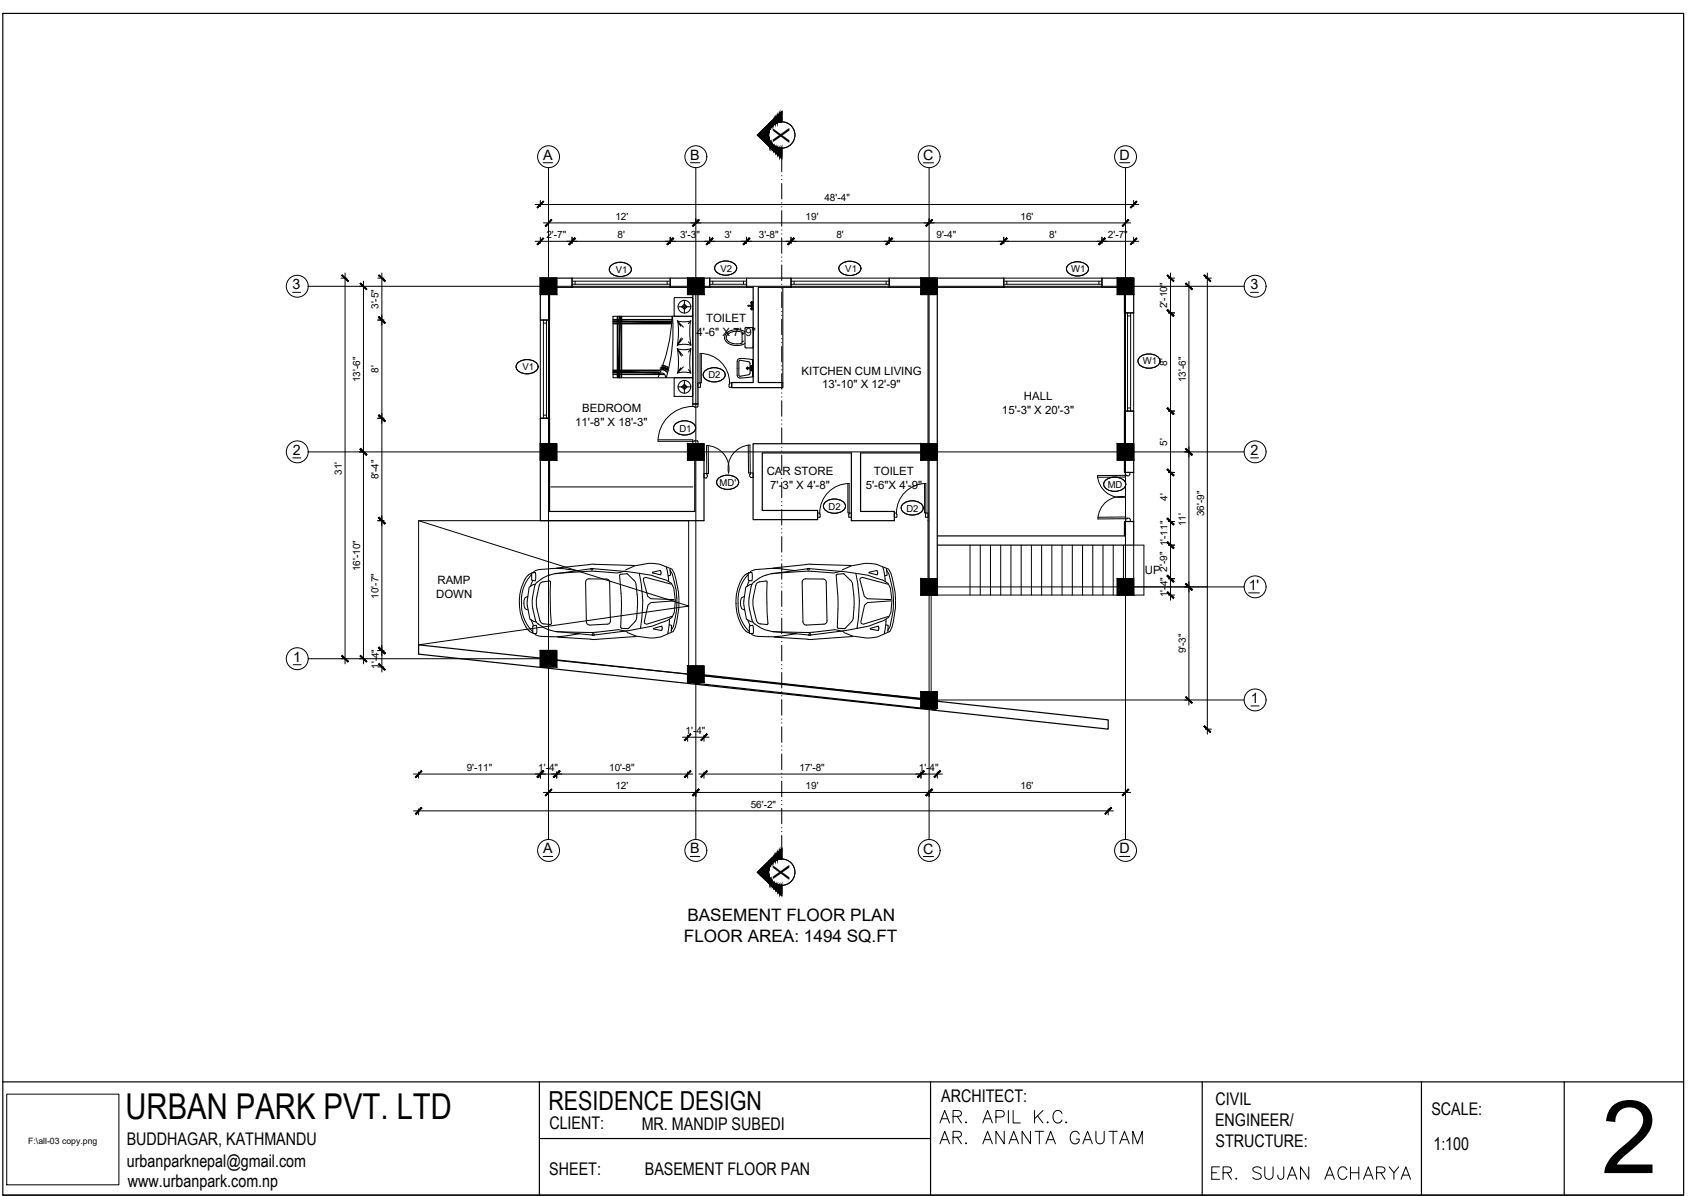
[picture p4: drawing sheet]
<svg xmlns="http://www.w3.org/2000/svg" width="420mm" height="297mm" viewBox="0 0 420 297" stroke-linecap="round" stroke-linejoin="round" font-family="sans-serif">
<!-- layer: mm_Wall -->
<g fill="none" stroke="#000" stroke-width=".3">
<path d="M134.2 69.1h7.8v2.3h-5.5v8.1h-2.3zM166.4 69.1h9.8v2.3h-9.8zM172 72.9v27.4h1.3v-27.4M185.4 69.1h11v2.3h-8.1v23.6h6.1v1.3h-12.7v-1.3h5.3v-23.6h-1.6zM220.8 69.1h28.5v2.3h-28.5zM230.5 72.9v37.6M232.7 72.9v37.6M273.6 69.1h7.9v8.6h-2.3v-6.3h-5.6zM172.5 112.2v14.8h-36v-23.1h-2.3v25.4h40.6v-17.1M229.2 110.2h-42.2v18.9h16v-2.3h-13.7v-14.3h22.1v16.8h10.7v-2.3h-8.4v-14.5h15.5M230.5 114v33.5h2.2v-33.5M279.2 102.1h2.3v15.2h-2.3z"/>
<path d="M232.7 133.1h46.5v-3.6h2.3v5.9h-48.8M103.9 160.2l171.3 18.6v2.3l-171.3-18.6zM171 169.5l61.5 6.8M173.3 167.4l56.9 6.3"/>
</g>
<!-- layer: WIN -->
<g fill="none" stroke="#000" stroke-width=".25">
<path d="M134.2 79.5h2.3v24.4h-2.3zM134.9 79.5v24.4M135.7 79.5v24.4M142 69.1h24.4v2.3h-24.4zM142 69.8h24.4M142 70.6h24.4M142.8 69.8v.8M165.7 69.8v.8M176.2 69.1h9.2v2.3h-9.2zM176.2 69.8h9.2M176.2 70.6h9.2M177 69.8v.8"/>
<path d="M184.6 69.8v.8M196.4 69.1h24.4v2.3h-24.4zM196.4 69.8h24.4M196.4 70.6h24.4M197.2 69.8v.8M220 69.8v.8M249.3 69.1h24.3v2.3h-24.3zM249.3 69.8h24.3M249.3 70.6h24.3M250 69.8v.8M272.9 69.8v.8M279.2 77.7h2.3v24.4h-2.3z"/>
<path d="M280 78.5h.8M280 77.7v24.4M280.8 77.7v24.4M134.9 80.2h.8M173.3 95.1h.5v1.1h-.5zM174.2 87.8v7.3h-.4M181.1 95.1h.6v1.1l-.7-.1zM181.2 95.1a7.3 7.3 0 0 0-7.3-7.3l-.1 7.3M134.9 103.1h.8M163.4 109.2h8.6v.4M163.4 109.6h8.6M172 109.6l1.2-.1 .1 .7h-1.3z"/>
<path d="M172 100.3h1.3v.7l-.1 .1-1.2-.1zM172.1 101a8.6 8.6 0 0 0-8.7 8.6M280 101.3h.8M203 127.4h.6v1.1h-.6zM203.6 127.4a7.3 7.3 0 0 1 7.3-7.3v7.3M210.5 120.1v7.3h.4M210.9 127.4h.5v1.1l-.6-.1zM222.1 127.4h.5v1.1h-.5zM229.6 120.1v7.3h.3M229.9 127.4h.6v1.1l-.7-.1zM229.9 120.1v7.3M229.9 120.1a7.3 7.3 0 0 0-7.3 7.3"/>
</g>
<!-- layer: interior -->
<path d="M103.9 129.3l67.1 21.2-67.1 9.7v-30.9h67.1v37.9M231.2 147.8h49M231.2 147.5v24.8" fill="none" stroke="#000" stroke-width=".25"/>
<!-- layer: VEHICULOS -->
<g fill="none" stroke="#000" stroke-width=".25">
<path d="M129 149.8a8.6 8.6 0 0 0 2.9 7.3M130.1 149.8l.3 1.4 .7 .3M130.9 149.3v1.1l.7 3.4 1 .6 .6 .1M131.1 148.1l-.7 .3-.3 1.4M131.6 142.5a5.3 5.3 0 0 0-2.1 3.5l-.5 2.3v1.6M131.9 153.9l.6 1.5M132 142.4l-.4 .1M132 142.7a10.8 10.8 0 0 0-.3 13.5l.6 .6M132.1 142.2l-.1 1.8 .9 .3M132.1 142.3l.8-.1 .1 .8-.1 1.2M132.3 144.2l-.6 1.5M132.3 151.1l.7 3.2 .6 .7"/>
<path d="M132.3 157.2l.2 .1M132.5 157.3l.4 .1M132.6 142.1l-.4 .2M132.8 145.6l-.6 3.4 .1 2.1M132.9 157.6l1.1 .4 3 .1 4-.2M132.9 145.1l-.5 .1-1 .6-.5 3.5M133.1 155.3l-.8 .2v1.7l-.3-.1M133.1 155.3l.2 .8-.1 1.3-.8-.1M133.3 148.3l.6-2.9a1.08 1.08 0 0 1 .9-.9l1.6-.2 .3 .2v5.2M133.3 148.3l-.1 1.5 .2 1.5M133.3 151.3l.8 2.8a1.11 1.11 0 0 0 1 .9l1.5 .1M133.6 155l2.3 1.3 2.3 .6 7.8 .2"/>
<path d="M134.1 141.5l-1.5 .5M136.5 142.8a7.4 7.4 0 0 0-3.6 2.5l-.1 .3M136.7 149.7l.2 5.1M136.9 154.8l-.3 .3M138.1 156.8l9.4 1M138.5 158.2l8.1 .5M140.6 141.4l3 .3M140.6 141.3l-2.6-.1-4 .2M143.9 157.4l-3 .5M145.4 144.6l.2 9.8M145.6 154.4l.3 .6 .6 .2M146.7 158.7l1.3 .1"/>
<path d="M146.7 141.2l8.8 .8M146.7 141.2l.1 .3 .4-.1v-.2l-9.4 1.3M147.5 157.7l-.2-.3-.2 .4M147.6 140.2l10 .2M147.6 140.1l-9.5 1M147.8 141.9l-9.9 .5-1.4 .4M148.2 157l-2.1 .1M150.6 143.8h-4.6l-.5 .4-.1 .4M150.6 143.8a.84 .84 0 0 1 .8 .8M151.4 144.6l.2 9.6a.84 .84 0 0 1-.8 .8l-4.3 .2M154.3 151.3l-.2 4.5 .2 .2 1.7 .1 1.6-1.7M155.3 141.8l-2 .5-5.5-.4"/>
<path d="M155.4 141.5a11.6 11.6 0 0 1 11.5-.2 16.4 16.4 0 0 1 1.7 7.6M155.4 141.9l3.3 .5M155.6 156.8l-2-.4-5.5 .6M155.8 156.7l-8.7 1.1M157.4 144.1l-1.7-1.6-1.8 .3 .4 8.5M157.4 144.1l.5 .7 .4 4.4-.2 4.5-.4 .7M157.9 158.1l-9.9 .7M159 156.1l-3.3 .6M162.1 142.1l1.9-.4 .2 .5-.1 .6-2-.5M162.1 142.1v.2M164.4 155.9l-.1-.4-2 .6 .1 .1M164.4 155.9l-.1 .7-2-.4"/>
<path d="M165.5 140.9l.6 3.5M166.2 155.2l.6 .1-.1 1.6M166.2 154.4l-.4 2.9M166.2 153.8v.6M166.3 141.3l.2 1.6-.6 .1M166.4 141.6l.5 .9a22.1 22.1 0 0 1 1.2 7.3M166.7 145.1l-6.4-1.7-.5 .2-.1 .4 1.1 4.1 .8 .6 5.8 .2M167.4 149.2l-5.8 .5-.7 .6-.9 4.2 .1 .3 .5 .2 6.3-1.9M167.7 149l-.4-2.9-.6-1.2-1.2-.8-3.8-1.2-3-.5a32.9 32.9 0 0 1 .3 13.7l3-.6 3.7-1.4 1.2-.8 .5-1.2 .3-3M168.1 149.8l-.1 1.7-.8 4.1-.5 1M168.6 149.1a16.6 16.6 0 0 1-1.4 7.7 11.4 11.4 0 0 1-11.5 .3M182.8 149.8a8.6 8.6 0 0 0 2.9 7.3l.4 .1"/>
<path d="M183.9 149.8l.3 1.4 .7 .3M184.7 149.3v1.1l.7 3.4 1 .6 .5 .1M184.8 148.1l-.7 .3-.2 1.4M185.7 153.9l.6 1.5M185.7 142.4a4.1 4.1 0 0 0-2.2 2.9l-.6 2.3-.1 2.3M185.8 142.7a10.8 10.8 0 0 0-.3 13.5l.6 .6M185.8 144l.9 .3M185.9 142.3l.8-.1 .1 .8-.1 1.2M185.9 142.2l-.1 1.8M186 148.4l-.1 1.7 .2 1M186.1 144.2l-.6 1.5M186.1 151.1l.7 3.2a7.3 7.3 0 0 0 3.7 2.3l1.5 .3 7.8 .2 2.1-.1 5.5-.6 2 .4"/>
<path d="M186.3 157.3l.4 .1M186.4 142.1l-.4 .2M186.7 145.1l-.5 .1-1 .6-.5 3.5M186.9 155.3l-.8 .2 .1 1.8 .8 .1 .1-1.3-.2-.8M187.1 148.3l-.2 1.5 .2 1.5M187.1 151.3l.8 2.8a1.11 1.11 0 0 0 .9 .9l1.6 .1M187.8 141.5l-1.5 .5M190.4 149.7l.3 5.2-.3 .2M190.5 144.6l-.1 5.1M190.5 144.6l-.3-.3-1.6 .2a1.09 1.09 0 0 0-.9 .9l-.6 2.9M191.9 156.8l9.4 .9v-.1l-.4-.2v.4M194.4 141.4l3 .3"/>
<path d="M194.4 141.3l-2.6-.1-4 .2M197.7 157.4l-5.6 .7-4.3-.1-1.1-.4M199.2 144.6l.2 9.8M199.4 154.4l.1 .4 .5 .4 4.6-.2M200 140.2l-8.1 .9M201 141.2l-9.4 1.3M201 141.2l-.1 .3-.4-.1v-.2l8.8 .8M201.4 140.2l10 .2M201.4 140.1l-1.3 .1M201.6 141.9l-9.9 .5a8.7 8.7 0 0 0-4.9 2.6l-.8 3.4M204.3 143.8h-4.5l-.5 .4-.1 .4M204.4 143.8a.84 .84 0 0 1 .8 .8"/>
<path d="M205.2 144.6l.2 9.6a.84 .84 0 0 1-.8 .8M208.1 151.3l-.2 4.5 .3 .2M208.2 156l1.5 .1M209.1 141.8l-2 .5-5.5-.4M209.2 141.5a11.6 11.6 0 0 1 11.4-.2 16.4 16.4 0 0 1 1.8 7.6M209.2 141.9l3.3 .5M209.6 156.7l-8.7 1.1M211.2 144.1l-1.7-1.6-1.8 .3 .4 8.5M211.2 144.1l.5 .7 .4 3.9-.3 5-.4 .7-1.7 1.7M211.7 158.1l-10.6 .7-8.8-.6M212.8 156.1l-3.3 .6M217.9 142.3l-.1-.6-2 .5 2 .6 .1-.4"/>
<path d="M218.2 155.9l-.1-.4-2 .6 .1 .1M218.2 155.9l-.1 .7-2-.4M219.2 140.9l.6 3.5M219.9 155.2l.7 .1-.1 1.6M220 154.4l-.4 2.9M220 153.8v.6M220.1 141.3l.2 1.6-.6 .1M220.2 141.6l.5 .9a21.9 21.9 0 0 1 .3 13.1l-.5 1M220.5 145.1l-6.4-1.7-.5 .2-.1 .4 1.1 4.1 .8 .6 5.8 .2M221.2 149.2l-5.8 .5-.7 .6-.9 4.2v.3l.6 .2 6.2-1.9M221.5 149l-.4-2.9-.6-1.2-1.3-.8-3.7-1.2-3-.5a32.4 32.4 0 0 1 .3 13.7l3-.6 3.6-1.4 1.3-.8 .5-1.2 .3-3M222.4 149.1a16.6 16.6 0 0 1-1.4 7.7 11.4 11.4 0 0 1-11.5 .3"/>
</g>
<!-- layer: FUR -->
<g fill="none" stroke="#000" stroke-width=".25">
<path d="M152.2 78.6h19.8v15.2h-19.8zM152.2 79.3h14.7M152.2 79.4h14.7M152.2 79.9h14.7M153.3 78.6v15.2M153.4 78.6v15.2M153.8 78.6v15.2M154.3 78.6v15.2M154.4 78.6v15.2M166.9 78.5a41.7 41.7 0 0 1-3.5 15.2M167 78.5a41.7 41.7 0 0 1-1.6 15.3M167.4 73.9h4.6v4.7h-4.6z"/>
<path d="M168.2 79.7l1.7 .2 1.7-.2-.7 .7M168.3 79.7a20.4 20.4 0 0 1-.1 6M168.4 76.2h1.3M169.3 76.2l.6-.7 .7 .7-.7 .6zM169.9 74.6v1.4M169.9 76.4v1.4M170.2 76.2h1.3M171.5 79.7a20.4 20.4 0 0 0 .1 6M152.2 92.5h11.5M152.2 92.9h12.8M152.2 93h12.9M152.2 91.9h11.7"/>
<path d="M152.2 92h11.7M152.2 80.4h14.6M152.2 80.3h14.6M163.4 93a1.01 1.01 0 0 1 1.3-.3 1.01 1.01 0 0 1 .5 1.1M163.9 91.9l1.1 .1 .6 .5M164 91.7l1.1 .2 .6 .5M164.2 91.3h.7l.9 .6M164.4 90.8l.8 .2 .7 .4M164.4 90.7l1.6 .6M167.4 93.8h4.6v4.7h-4.6zM168.2 86.6l1.7 .3 1.7-.3-.6 .8M168.2 85.7l1.7-.2 1.7 .2"/>
<path d="M168.2 86.6a20.4 20.4 0 0 1 .1 6M168.4 96.1h1.3M169.1 81l-.9-1.3 1.5 1.5M169.2 83.9l-1 1.9 1.3-1.7M169.3 96.1l.6-.7 .7 .7-.7 .7zM169.5 88.3l-1.3-1.7 1 1.9M169.7 91.1l-1.5 1.6 .9-1.3M169.9 94.5v1.3M169.9 96.3v1.3M170.2 96.1h1.3M171 91.8l.6 .9-1.7-.3-1.7 .3M171 84.9l.6 .8"/>
<path d="M171.6 86.6a20.4 20.4 0 0 0-.1 6"/>
<circle cx="170" cy="76.2" r="1.58"/>
<circle cx="170" cy="76.2" r=".22"/>
<circle cx="170" cy="96.1" r="1.58"/>
<circle cx="170" cy="96.1" r=".22"/>
</g>
<g fill="#000" stroke="#000" stroke-width=".25">
<path d="M153.7 78.6h.2l-.2 15.2zM153.9 78.6l-.2 15.2h.2z"/>
<path d="M152.2 79.8h14.7v.2zM152.2 79.8v.2h14.7z"/>
<path d="M152.2 92.4h11.5v.2zM152.2 92.4v.2h11.5z"/>
<path d="M164.2 91.2v.2l.4-.2zM164.2 91.4l.4-.2v.2zM164.6 91.2v.2l.5-.1zM164.6 91.4l.5-.1-.1 .2zM165.1 91.3l-.1 .2h.5zM165 91.5h.5l-.1 .2zM165.5 91.5l-.1 .2 .5 .1zM165.4 91.7l.5 .1-.2 .2z"/>
</g>
<!-- layer: THIETBI -->
<g fill="none" stroke="#000" stroke-width=".25">
<path d="M185.8 76v-.2l.8-.1 .3 .2-.1 .2-1-.1M186.4 75.8a.31 .31 0 0 1 .5-.1 .31 .31 0 0 1 0 .5 .31 .31 0 0 1-.5-.2M186.5 76.7l.2 .2M186.5 75.2l.2 .1M186.6 76.7h.1M186.6 75.2h.1M186.7 76.5l-.2 .1M186.7 75l-.2 .1M186.7 75v.1M186.7 76.5v.1M186.7 76.8h.1M186.8 75v.1"/>
<path d="M186.8 75.3h.1M186.8 76.5v.1M186.8 76.8h.1M186.8 75l.1 .1M186.8 76.5l.1 .1M186.8 76.7h.1M186.8 75.2h.1M186.9 76.7l-.1 .2M186.9 75.2l-.1 .2M180.1 83.1l-.2 .8 .2 .7M180.1 84.6l.7 .7M180.8 85.2l.9 .5"/>
<path d="M180.8 82.4l-.7 .7M181 82.8a1.27 1.27 0 0 0-.6 1.4 1.27 1.27 0 0 0 1.2 1l1.4 .2 1.3-.2M181.7 82l-.9 .5M181.7 82l1.3-.1 1.2 .1M183.3 89.2a6.4 6.4 0 0 1 3.7 .3v4l-.6 .1a5.6 5.6 0 0 1-3.1 .1l-.3-.5 .1-3.5zM183.5 89.7v3.5M183.5 89.7l.3-.2 2.1 .4M184.2 82l.8 .4M184.3 82.9l.2 .1zM184.3 84.7l.2 .1zM184.3 82.5v2.7M184.3 82.5l-1.6-.2-1.7 .5"/>
<path d="M185 85.3l-1.4 .5-1.9-.1M185 81.4l1.8-.1 .2 .1v4.7l-.1 .3-1.9-.1zM185.3 91.5h.6M185.6 91.1v.7M185.9 93.1l-2.1 .4-.3-.3M185.9 89.8l.4 .5-.1 1M186.2 91.6l.1 1-.4 .5M186.4 91.3v-.4h.4v1.2h-.4v-.5M186.5 91.6v.1M186.5 91.2l-.6 .3 .6 .1M186.6 91.2v.1M186.6 91.6v.1"/>
<path d="M186.7 91.2v.5M186.9 89.4v4.2M136.7 120.9h35.3"/>
<circle cx="186.5" cy="75.2" r=".05"/>
<circle cx="186.5" cy="76.7" r=".05"/>
<circle cx="186.7" cy="76.7" r=".29"/>
<circle cx="186.7" cy="75.2" r=".29"/>
<circle cx="186.7" cy="75.2" r=".1"/>
<circle cx="186.7" cy="76.7" r=".1"/>
<circle cx="186.7" cy="75.9" r=".1"/>
<circle cx="186.7" cy="75" r=".05"/>
<circle cx="186.7" cy="75.4" r=".05"/>
<circle cx="186.7" cy="76.5" r=".05"/>
<circle cx="186.7" cy="76.9" r=".05"/>
<circle cx="186.9" cy="75.2" r=".05"/>
<circle cx="186.9" cy="76.7" r=".05"/>
<circle cx="185.6" cy="91.5" r=".22"/>
<circle cx="185.6" cy="91.5" r=".18"/>
<circle cx="186.6" cy="91" r=".18"/>
<circle cx="186.6" cy="91.9" r=".18"/>
</g>
<!-- layer: DOOR -->
<g fill="none" stroke="#000" stroke-width=".25">
<path d="M174.8 117.6h.7l.2 .8-.3 .3h-.6zM175.5 110.7v6.9M175.9 110.7v6.9h-.4M185.8 110.6l.1 6.9h.4M186.2 110.6l.1 6.9M186.2 110.5a5.8 5.8 0 0 0-5.3 7 5.8 5.8 0 0 0-5.4-6.9M186.3 117.5h.7v1.1h-.5l-.3-.3zM272.5 118.1a5.7 5.7 0 0 0 7 5.3 5.8 5.8 0 0 0-6.9 5.5l6.9-.1M279.4 117.3h1.2v.6l-.3 .3-.9-.1zM279.4 118.1v.4h-6.9M279.4 118.1h-6.9M272.6 128.5l6.9-.1v.4"/>
<path d="M279.5 128.8l.9-.1 .3 .3v.5h-1.2z"/>
</g>
<!-- layer: dimension -->
<g fill="none" stroke="#000" stroke-width=".25">
<path d="M132.9 59.9h149.9M132.9 50.8h149.9M134.2 49.8v1.5M134.2 58.9v1.5M134.9 55.4h145.9M136.2 54.3v1.1M142 58.9v1.5M166.4 58.9v1.5M172.8 54.3v1.1M176.2 58.9v1.5M185.4 58.9v1.5M196.4 58.9v1.5"/>
<path d="M220.8 58.9v1.5M230.7 54.3v1.1M249.3 58.9v1.5M273.6 58.9v1.5M279.5 54.3v1.1M281.5 49.8v1.5M281.5 58.9v1.5M84.7 69.1h1.5M85.7 67.8v97.1M89.2 71.1h1.1M90.3 69.8v95.1M93.8 69.1h1.5"/>
<path d="M93.8 79.5h1.5M94.8 67.8v99.1M194.4 71.6v23.4M290.2 69.1h1.5M290.2 77.7h1.5M290.7 67.8v81.3M294.2 71.1h1M295.2 69.8v105.3M299.3 69.1h1.5M299.8 67.8v114.6M89.2 112.2h1.1M93.8 103.9h1.5"/>
<path d="M281.5 117.3v12.2M290.2 102.1h1.5M290.2 117.3h1.5M294.2 112.2h1M93.8 129.3h1.5M290.2 129.5h1.5M290.2 135.4h1.5M281.5 145.8h18.3M290.2 143.7h1.5M290.2 147.8h1.5M84.7 163.6h1.5M89.2 163.6h1.1"/>
<path d="M93.8 161.6h1.5M93.8 165.6h1.5M294.2 173.8h1M102.7 192.2h69.3M103.9 191.7v1.6M134.2 191.7v1.6M134.9 196.8h145.9M136.2 196.3v1.5M138.2 191.7v1.6M169.5 183.1h6.6M170.8 182.6v1.5M170.8 191.7v1.6"/>
<path d="M172.8 196.3v1.5M173.5 192.2h60.5M174.8 182.6v1.5M174.8 191.7v1.6M228.7 191.7v1.6M230.7 196.3v1.5M232.7 191.7v1.6M279.5 195.8v1M299.3 181.1h1.5M102.7 201.4h173.8M103.9 200.9v1.5M275.2 200.9v1.5"/>
<path d="M233.4 278.9l1.2-3.1 1.2 3.1M233.8 277.9h1.5M236.7 277.3l1.7-.2a.7 .7 0 0 0 0-1.1l-1.7-.2v3.1M237.7 277.3l1 1.6M239.9 278.6l-.1 .2 .1 .1 .2-.1M244.1 278.9l1.1-3.1 1.2 3.1M244.5 277.9h1.5M247.3 277.4h1.3a.8 .8 0 0 0 .8-.8 .8 .8 0 0 0-.8-.8h-1.3v3.1M250.4 275.8v3.1M251.6 275.8v3.1h1.8M256.9 275.8v3.1M257.6 277.1l1.4 1.8"/>
<path d="M259 275.8l-2.1 2.1M260.2 278.6l-.2 .2 .2 .1 .1-.1M263.7 276.5a1.14 1.14 0 0 0-1.3-.7 1.14 1.14 0 0 0-.9 1.2 1.36 1.36 0 0 0 .3 1.5 1.36 1.36 0 0 0 1.5 .3l.4-.6M264.8 278.6l-.2 .2 .2 .1 .1-.1M233.4 284.1l1.2-3.1 1.2 3.1M233.8 283h1.5M236.7 282.5l1.7-.2a.72 .72 0 0 0 0-1.2l-1.7-.1v3.1M237.7 282.5l1 1.6M239.9 283.8l-.1 .1 .1 .2 .2-.2M244.1 284.1l1.1-3.1 1.2 3.1M244.5 283h1.5M249.4 281v3.1l-2.1-3.1v3.1"/>
<path d="M250.5 284.1l1.2-3.1 1.2 3.1M251 283h1.5M255.9 281v3.1l-2.1-3.1v3.1M257 281h2.1M258.1 281v3.1M259.7 284.1l1.2-3.1 1.2 3.1M260.2 283h1.4M268 281.7a1.14 1.14 0 0 0-1.3-.7 1.14 1.14 0 0 0-.9 1.2 1.36 1.36 0 0 0 .3 1.4 1.36 1.36 0 0 0 1.4 .3l.5-.6v-.4h-.7M268.9 284.1l1.2-3.1 1.2 3.1M269.3 283h1.5M272.1 281v2.2a1.04 1.04 0 0 0 1.1 .9 1.04 1.04 0 0 0 1-.9v-2.2M275.4 281h2.1"/>
<path d="M276.4 281v3.1M278 284.1l1.2-3.1 1.2 3.1M278.5 283h1.5M281.3 284.1v-3.1l1.2 3.1 1.2-3.1v3.1"/>
</g>
<!-- layer: TEXT -->
<path d="M151.7 66a3.5 3.5 0 0 1 5 .4 1.83 1.83 0 0 1-1.9 2.2 2.81 2.81 0 0 1-3.5-1.7zM177.8 65.7a3.5 3.5 0 0 1 5 .4 1.83 1.83 0 0 1-1.9 2.2 2.81 2.81 0 0 1-3.4-1.7zM208.7 65.8a3.5 3.5 0 0 1 5 .4 1.83 1.83 0 0 1-1.9 2.2 2.81 2.81 0 0 1-3.5-1.7zM265.2 65.9a3.5 3.5 0 0 1 5 .4 1.83 1.83 0 0 1-1.9 2.2 2.81 2.81 0 0 1-3.5-1.7zM128.5 90.2a3.5 3.5 0 0 1 5 .4 1.83 1.83 0 0 1-1.9 2.2 2.81 2.81 0 0 1-3.5-1.7zM175 92.2a3.5 3.5 0 0 1 5 .4 1.83 1.83 0 0 1-1.9 2.2 2.81 2.81 0 0 1-3.5-1.7zM282.9 88.8a3.5 3.5 0 0 1 5.1 .4 1.83 1.83 0 0 1-2 2.2 2.81 2.81 0 0 1-3.4-1.7zM167.6 105.4a3.5 3.5 0 0 1 5 .4 1.83 1.83 0 0 1-1.9 2.2 2.81 2.81 0 0 1-3.4-1.7zM178.3 118.9a3.5 3.5 0 0 1 5 .4 1.83 1.83 0 0 1-1.9 2.2 2.81 2.81 0 0 1-3.5-1.7zM274.4 119.4a3.5 3.5 0 0 1 5.1 .4 1.83 1.83 0 0 1-2 2.2 2.81 2.81 0 0 1-3.4-1.7zM204.8 124.8a3.5 3.5 0 0 1 5.1 .4 1.83 1.83 0 0 1-2 2.2 2.81 2.81 0 0 1-3.4-1.7zM224.1 125.3a3.5 3.5 0 0 1 5.1 .4 1.83 1.83 0 0 1-2 2.2 2.81 2.81 0 0 1-3.4-1.8z" fill="none" stroke="#000" stroke-width=".25"/>
<!-- layer: Hatch_.05 -->
<g fill="#000" stroke="#000" stroke-width=".25">
<path d="M188.1 33.5l2.7-2.6v5.3zM188.1 216.6l2.7-2.6v5.3z"/>
<path d="M190.8 30.9v2.6zM190.9 30.8l-.1 2.7z"/>
<path d="M190.8 33.5v2.7zM190.9 34.1v2.1z"/>
<path d="M190.8 30.9v2.6zM190.9 30.8l-.1 2.7z"/>
<path d="M190.8 33.5v2.7zM190.9 34.1v2.1z"/>
<path d="M191 30.7l-.1 2.3zM191 30.7l-.1 2.3z"/>
<path d="M190.9 34.1v2.1l.1-1.6zM191 34.6v1.8l-.1-.2z"/>
<path d="M191 30.7l-.1 2.3zM191 30.7l-.1 2.3z"/>
<path d="M190.9 34.1v2.1l.1-1.6zM191 34.6v1.8l-.1-.2z"/>
<path d="M191 30.7v1.8l.2-2zM191.2 30.5v1.6l-.2 .4z"/>
<path d="M191 34.6v1.8l.2-1.4zM191.2 35v1.6l-.2-.2z"/>
<path d="M191 30.7v1.8l.2-2zM191.2 30.5v1.6l-.2 .4z"/>
<path d="M191 34.6v1.8l.2-1.4zM191.2 35v1.6l-.2-.2z"/>
<path d="M191.2 30.5v1.6l.3-1.8zM191.5 30.3v1.3l-.3 .5z"/>
<path d="M191.2 35v1.6l.3-1.1zM191.5 35.5v1.3l-.3-.2z"/>
<path d="M191.2 30.5v1.6l.3-1.8zM191.5 30.3v1.3l-.3 .5z"/>
<path d="M191.2 35v1.6l.3-1.1zM191.5 35.5v1.3l-.3-.2z"/>
<path d="M191.5 30.3v1.3l.3-1.6zM191.8 30v1.2l-.3 .4z"/>
<path d="M191.5 35.5v1.3l.3-.9zM191.8 35.9v1.2l-.3-.3z"/>
<path d="M191.5 30.3v1.3l.3-1.6zM191.8 30v1.2l-.3 .4z"/>
<path d="M191.5 35.5v1.3l.3-.9zM191.8 35.9v1.2l-.3-.3z"/>
<path d="M191.8 30v1.2l.4-1.6zM192.2 29.6v1.3l-.4 .3z"/>
<path d="M191.8 35.9v1.2l.4-.9zM192.2 36.2v1.3l-.4-.4z"/>
<path d="M191.8 30v1.2l.4-1.6zM192.2 29.6v1.3l-.4 .3z"/>
<path d="M191.8 35.9v1.2l.4-.9zM192.2 36.2v1.3l-.4-.4z"/>
<path d="M192.2 29.6v1.3l.4-1.7zM192.6 29.2v1.4l-.4 .3z"/>
<path d="M192.2 36.2v1.3l.4-1zM192.6 36.5v1.4l-.4-.4z"/>
<path d="M192.2 29.6v1.3l.4-1.7zM192.6 29.2v1.4l-.4 .3z"/>
<path d="M192.2 36.2v1.3l.4-1zM192.6 36.5v1.4l-.4-.4z"/>
<path d="M192.6 29.2v1.4l.5-1.9zM193.1 28.7v1.7l-.5 .2z"/>
<path d="M192.6 36.5v1.4l.5-1.2zM193.1 36.7v1.7l-.5-.5z"/>
<path d="M192.6 29.2v1.4l.5-1.9zM193.1 28.7v1.7l-.5 .2z"/>
<path d="M192.6 36.5v1.4l.5-1.2zM193.1 36.7v1.7l-.5-.5z"/>
<path d="M193.1 28.7v1.7l.5-2.2zM193.6 28.2v2.1l-.5 .1z"/>
<path d="M193.1 36.7v1.7l.5-1.6zM193.6 36.8v2.1l-.5-.5z"/>
<path d="M193.1 28.7v1.7l.5-2.2zM193.6 28.2v2.1l-.5 .1z"/>
<path d="M193.1 36.7v1.7l.5-1.6zM193.6 36.8v2.1l-.5-.5z"/>
<path d="M193.6 28.2v2.1l.5-2.6zM194.1 27.7v2.6h-.5z"/>
<path d="M193.6 36.8v2.1l.5-2.1zM194.1 36.8v2.6l-.5-.5z"/>
<path d="M193.6 28.2v2.1l.5-2.6zM194.1 27.7v2.6h-.5z"/>
<path d="M193.6 36.8v2.1l.5-2.1zM194.1 36.8v2.6l-.5-.5z"/>
<path d="M190.9 213.9l-.1 2.7zM190.9 213.9l-.1 2.7z"/>
<path d="M190.8 216.6v2.7zM190.9 217.1v2.2z"/>
<path d="M190.9 213.9l-.1 2.7zM190.9 213.9l-.1 2.7z"/>
<path d="M190.8 216.6v2.7zM190.9 217.1v2.2z"/>
<path d="M190.9 213.9v2.2l.1-2.3zM191 213.8l-.1 2.3z"/>
<path d="M190.9 217.1v2.2l.1-1.7zM191 217.6v1.8l-.1-.1z"/>
<path d="M190.9 213.9v2.2l.1-2.3zM191 213.8l-.1 2.3z"/>
<path d="M190.9 217.1v2.2l.1-1.7zM191 217.6v1.8l-.1-.1z"/>
<path d="M191 213.8v1.8l.2-2zM191.2 213.6v1.5l-.2 .5z"/>
<path d="M191 217.6v1.8l.2-1.3zM191.2 218.1v1.5l-.2-.2z"/>
<path d="M191 213.8v1.8l.2-2zM191.2 213.6v1.5l-.2 .5z"/>
<path d="M191 217.6v1.8l.2-1.3zM191.2 218.1v1.5l-.2-.2z"/>
<path d="M191.2 213.6v1.5l.3-1.8zM191.5 213.3v1.4l-.3 .4z"/>
<path d="M191.2 218.1v1.5l.3-1zM191.5 218.6v1.3l-.3-.3z"/>
<path d="M191.2 213.6v1.5l.3-1.8zM191.5 213.3v1.4l-.3 .4z"/>
<path d="M191.2 218.1v1.5l.3-1zM191.5 218.6v1.3l-.3-.3z"/>
<path d="M191.5 213.3v1.4l.3-1.7zM191.8 213v1.3l-.3 .4z"/>
<path d="M191.5 218.6v1.3l.3-1zM191.8 218.9v1.3l-.3-.3z"/>
<path d="M191.5 213.3v1.4l.3-1.7zM191.8 213v1.3l-.3 .4z"/>
<path d="M191.5 218.6v1.3l.3-1zM191.8 218.9v1.3l-.3-.3z"/>
<path d="M191.8 213v1.3l.4-1.6zM192.2 212.7v1.3l-.4 .3z"/>
<path d="M191.8 218.9v1.3l.4-.9zM192.2 219.3v1.3l-.4-.4z"/>
<path d="M191.8 213v1.3l.4-1.6zM192.2 212.7v1.3l-.4 .3z"/>
<path d="M191.8 218.9v1.3l.4-.9zM192.2 219.3v1.3l-.4-.4z"/>
<path d="M192.2 212.7v1.3l.4-1.8zM192.6 212.2v1.5l-.4 .3z"/>
<path d="M192.2 219.3v1.3l.4-1.1zM192.6 219.5v1.5l-.4-.4z"/>
<path d="M192.2 212.7v1.3l.4-1.8zM192.6 212.2v1.5l-.4 .3z"/>
<path d="M192.2 219.3v1.3l.4-1.1zM192.6 219.5v1.5l-.4-.4z"/>
<path d="M192.6 212.2v1.5l.5-1.9zM193.1 211.8v1.7l-.5 .2z"/>
<path d="M192.6 219.5v1.5l.5-1.3zM193.1 219.7v1.8l-.5-.5z"/>
<path d="M192.6 212.2v1.5l.5-1.9zM193.1 211.8v1.7l-.5 .2z"/>
<path d="M192.6 219.5v1.5l.5-1.3zM193.1 219.7v1.8l-.5-.5z"/>
<path d="M193.1 211.8v1.7l.5-2.2zM193.6 211.3v2.1l-.5 .1z"/>
<path d="M193.1 219.7v1.8l.5-1.6zM193.6 219.9v2l-.5-.4z"/>
<path d="M193.1 211.8v1.7l.5-2.2zM193.6 211.3v2.1l-.5 .1z"/>
<path d="M193.1 219.7v1.8l.5-1.6zM193.6 219.9v2l-.5-.4z"/>
<path d="M193.6 211.3v2.1l.5-2.6zM194.1 210.8v2.5l-.5 .1z"/>
<path d="M193.6 219.9v2l.5-2zM194.1 219.9v2.5l-.5-.5z"/>
<path d="M193.6 211.3v2.1l.5-2.6zM194.1 210.8v2.5l-.5 .1z"/>
<path d="M193.6 219.9v2l.5-2zM194.1 219.9v2.5l-.5-.5z"/>
</g>
<!-- layer: Hatch_.09 -->
<g fill="none" stroke="#000" stroke-width=".25">
<path d="M194.1 30.3v-2.6l-6 5.8 6 5.9v-2.6M194.1 213.3v-2.5l-6 5.8 6 5.8v-2.5"/>
<circle cx="194.1" cy="33.5" r="3.3"/>
<circle cx="194.1" cy="216.6" r="3.3"/>
</g>
<!-- layer: Dimension_.09 -->
<path d="M194.1 27.7v2.6M194.1 36.8v2M194.1 210.8v2.5M194.1 219.9v2" fill="none" stroke="#000" stroke-width=".25"/>
<!-- layer: Hidden line_.13 -->
<g fill="none" stroke="#000" stroke-width=".25">
<path d="M194.1 39.4v3.3M194.1 45.6v3.8M194.1 52.3v3.9M194.1 59.1v3.8M194.1 65.8v3.9M194.1 72.5v3.9M194.1 79.3v3.8M194.1 86v3.9M194.1 92.8v3.9M194.1 99.5v3.9M194.1 106.3v3.8M194.1 113v3.9"/>
<path d="M194.1 119.8v3.8M194.1 126.5v3.9M194.1 133.3v3.8M194.1 140v3.9M194.1 146.8v3.8M194.1 153.5v3.9M194.1 160.3v3.8M194.1 167v3.9M194.1 173.8v3.8M194.1 180.5v3.9M194.1 187.3v3.8M194.1 194v3.9"/>
<path d="M194.1 200.8v3.8M194.1 207.5v3.3"/>
</g>
<g fill="#000" stroke="#000" stroke-width=".25">
<circle cx="194.1" cy="51.3" r=".04"/>
<circle cx="194.1" cy="57.1" r=".04"/>
<circle cx="194.1" cy="50.4" r=".04"/>
<circle cx="194.1" cy="58.1" r=".04"/>
<circle cx="194.1" cy="44.6" r=".04"/>
<circle cx="194.1" cy="43.6" r=".04"/>
<circle cx="194.1" cy="70.6" r=".04"/>
<circle cx="194.1" cy="64.8" r=".04"/>
<circle cx="194.1" cy="71.6" r=".04"/>
<circle cx="194.1" cy="77.4" r=".04"/>
<circle cx="194.1" cy="63.9" r=".04"/>
<circle cx="194.1" cy="97.6" r=".04"/>
<circle cx="194.1" cy="90.8" r=".04"/>
<circle cx="194.1" cy="111.1" r=".04"/>
<circle cx="194.1" cy="105.3" r=".04"/>
<circle cx="194.1" cy="104.4" r=".04"/>
<circle cx="194.1" cy="124.6" r=".04"/>
<circle cx="194.1" cy="138.1" r=".04"/>
<circle cx="194.1" cy="125.6" r=".04"/>
<circle cx="194.1" cy="132.3" r=".04"/>
<circle cx="194.1" cy="152.5" r=".04"/>
<circle cx="194.1" cy="159.3" r=".04"/>
<circle cx="194.1" cy="151.6" r=".04"/>
<circle cx="194.1" cy="158.3" r=".04"/>
<circle cx="194.1" cy="145.8" r=".04"/>
<circle cx="194.1" cy="166.1" r=".04"/>
<circle cx="194.1" cy="171.8" r=".04"/>
<circle cx="194.1" cy="178.6" r=".04"/>
<circle cx="194.1" cy="165.1" r=".04"/>
<circle cx="194.1" cy="192.1" r=".04"/>
<circle cx="194.1" cy="193" r=".04"/>
<circle cx="194.1" cy="198.8" r=".04"/>
<circle cx="194.1" cy="199.8" r=".04"/>
<circle cx="194.1" cy="206.5" r=".04"/>
</g>
<!-- layer: column -->
<g fill="#000" stroke="#000" stroke-width=".25">
<path d="M134.2 69.1v4h4zM134.2 69.1h4v4z"/>
<path d="M170.8 69.1v4h4zM170.8 69.1h4v4z"/>
<path d="M228.7 69.1v4h4zM228.7 69.1h4v4z"/>
<path d="M277.5 69.1v4h4zM277.5 69.1h4v4z"/>
<path d="M134.2 110.2v4.1h4zM134.2 110.2h4v4.1z"/>
<path d="M170.8 110.2v4.1h4zM170.8 110.2h4v4.1z"/>
<path d="M228.7 110.2v4.1h4zM228.7 110.2h4v4.1z"/>
<path d="M277.5 110.2v4.1h4zM277.5 110.2h4v4.1z"/>
<path d="M228.7 143.7v4.1h4zM228.7 143.7h4v4.1z"/>
<path d="M277.5 143.7v4.1h4zM277.5 143.7h4v4.1z"/>
<path d="M134.2 161.6v4h4zM134.2 161.6h4v4z"/>
<path d="M170.8 165.4v4.1h4zM170.8 165.4h4v4.1z"/>
<path d="M228.7 171.8v4.1h4zM228.7 171.8h4v4.1z"/>
</g>
<g fill="none" stroke="#000" stroke-width=".36">
<path d="M134.2 69.1h4v4h-4zM170.8 69.1h4v4h-4zM228.7 69.1h4v4h-4zM277.5 69.1h4v4h-4zM134.2 110.2h4v4.1h-4zM170.8 110.2h4v4.1h-4zM228.7 110.2h4v4.1h-4zM277.5 110.2h4v4.1h-4zM228.7 143.7h4v4.1h-4zM277.5 143.7h4v4.1h-4zM134.2 161.6h4v4h-4zM170.8 165.4h4v4.1h-4z"/>
<path d="M228.7 171.8h4v4.1h-4z"/>
</g>
<!-- layer: A-ANNO-GRID-LINE -->
<path d="M136.2 41.6v166.9M172.8 41.6v166.9M230.7 41.6v166.9M279.5 41.6v166.9M76.5 71.1h232.4M76.5 112.2h232.4M228.7 145.8h80.2M76.5 163.6h57.7l98.5 10.2h76.2" fill="none" stroke="#000" stroke-width=".25"/>
<!-- layer: A-ANNO-GRID -->
<g fill="none" stroke="#000" stroke-width=".25">
<path d="M134.9 40.4h2.3M171.4 40.4h2.4M229.3 40.4h2.5M278 40.4h2.6M72.7 72.6h2M310.5 72.6h2M72.7 113.7h2M310.6 113.7h1.9M310.1 147.2h2.6M72.8 165.1h2M310.6 175.3h2M134.9 212.7h2.3"/>
<path d="M171.4 212.7h2.4M229.3 212.7h2.5M278 212.7h2.6"/>
<circle cx="136.2" cy="38.9" r="2.72"/>
<circle cx="172.8" cy="38.9" r="2.72"/>
<circle cx="230.7" cy="38.9" r="2.72"/>
<circle cx="279.5" cy="38.9" r="2.72"/>
<circle cx="73.8" cy="71.1" r="2.72"/>
<circle cx="311.7" cy="71.1" r="2.72"/>
<circle cx="73.8" cy="112.2" r="2.72"/>
<circle cx="311.7" cy="112.2" r="2.72"/>
<circle cx="311.7" cy="145.7" r="2.72"/>
<circle cx="73.8" cy="163.6" r="2.72"/>
<circle cx="311.7" cy="173.8" r="2.72"/>
<circle cx="136.2" cy="211.2" r="2.72"/>
<circle cx="172.8" cy="211.2" r="2.72"/>
<circle cx="230.7" cy="211.2" r="2.72"/>
<circle cx="279.5" cy="211.2" r="2.72"/>
</g>
<!-- layer: Staircase -->
<g fill="none" stroke="#000" stroke-width=".25">
<path d="M240.9 135.4v12.4M243.4 135.4v12.4M246 135.4v12.4M248.5 135.4v12.4M251 135.4v12.4M253.6 135.4v12.4M256.1 135.4v12.4M258.7 135.4v12.4M261.2 135.4v12.4M263.7 135.4v12.4M266.3 135.4v12.4M268.8 135.4v12.4"/>
<path d="M271.4 135.4v12.4M273.9 135.4v12.4M276.4 135.4v12.4M279 135.4v8.3M281.5 143.7v-8.3h2.6v12.4h-2.6"/>
</g>
<!-- layer: 0 -->
<g fill="#000" stroke="#000" stroke-width=".25">
<path d="M134.9 59.1l-1.4 1.7 1.5-1.5zM134.9 59.1l-1.4 1.7-.2-.2z"/>
<path d="M134.9 50l-1.4 1.6 1.5-1.5zM134.9 50l-1.4 1.6-.2-.1z"/>
<path d="M136.9 54.5l-1.4 1.7 1.6-1.5zM136.9 54.5l-1.4 1.7-.1-.1z"/>
<path d="M142.7 59.1l-1.3 1.7 1.5-1.5zM141.2 60.6l1.5-1.5-1.3 1.7z"/>
<path d="M167.1 59.1l-1.3 1.7 1.5-1.5zM165.6 60.6l1.5-1.5-1.3 1.7z"/>
<path d="M172 56.1l.1 .1 1.4-1.7zM173.5 54.5l.1 .2-1.5 1.5z"/>
<path d="M173.5 54.5l-1.4 1.7 1.5-1.5zM172 56.1l1.5-1.6-1.4 1.7z"/>
<path d="M176.9 59.1l-1.4 1.7 1.6-1.5zM176.9 59.1l-1.4 1.7-.1-.2z"/>
<path d="M186.1 59.1l-1.4 1.7 1.5-1.5zM184.5 60.6l1.6-1.5-1.4 1.7z"/>
<path d="M197.1 59.1l-1.4 1.7 1.6-1.5zM197.1 59.1l-1.4 1.7-.1-.2z"/>
<path d="M221.5 59.1l-1.4 1.7 1.6-1.5zM221.5 59.1l-1.4 1.7-.1-.2z"/>
<path d="M229.9 56.1l.1 .1 1.4-1.7zM231.4 54.5l.2 .2-1.6 1.5z"/>
<path d="M231.4 54.5l-1.4 1.7 1.6-1.5zM231.4 54.5l-1.4 1.7-.1-.1z"/>
<path d="M249.9 59.1l-1.3 1.7 1.5-1.5zM249.9 59.1l-1.3 1.7-.2-.2z"/>
<path d="M274.3 59.1l-1.3 1.7 1.5-1.5zM272.8 60.6l1.5-1.5-1.3 1.7z"/>
<path d="M278.6 56.1l.2 .1 1.4-1.7zM280.2 54.5l.1 .2-1.5 1.5z"/>
<path d="M280.7 51.5l.1 .1 1.4-1.6zM282.2 50l.2 .1-1.6 1.5z"/>
<path d="M84.8 68.4l1.6 1.5 .1-.1zM84.8 68.4l.2-.2 1.5 1.6z"/>
<path d="M89.4 70.4l1.5 1.6 .2-.2zM89.4 70.4l.2-.1 1.5 1.5z"/>
<path d="M94 78.8l1.7 1.4-1.6-1.6zM94 78.8l1.7 1.4-.2 .1z"/>
<path d="M94 68.4l1.5 1.5 .2-.1zM94 68.4l.1-.2 1.6 1.6z"/>
<path d="M141.2 60.6l.2 .2 1.3-1.7zM142.7 59.1l.2 .2-1.5 1.5z"/>
<path d="M165.6 60.6l.2 .2 1.3-1.7zM167.1 59.1l.2 .2-1.5 1.5z"/>
<path d="M175.4 60.6l.1 .2 1.4-1.7zM176.9 59.1l.2 .2-1.6 1.5z"/>
<path d="M184.5 60.6l.2 .2 1.4-1.7zM186.1 59.1l.1 .2-1.5 1.5z"/>
<path d="M195.6 60.6l.1 .2 1.4-1.7zM197.1 59.1l.2 .2-1.6 1.5z"/>
<path d="M220 60.6l.1 .2 1.4-1.7zM221.5 59.1l.2 .2-1.6 1.5z"/>
<path d="M248.4 60.6l.2 .2 1.3-1.7zM249.9 59.1l.2 .2-1.5 1.5z"/>
<path d="M272.8 60.6l.2 .2 1.3-1.7zM274.3 59.1l.2 .2-1.5 1.5z"/>
<path d="M280.7 60.6l.1 .2 1.4-1.7zM282.2 59.1l.2 .2-1.6 1.5z"/>
<path d="M289.8 77l1.7 1.4-1.5-1.5zM289.8 77l1.7 1.4-.2 .2z"/>
<path d="M289.8 68.4l1.5 1.5 .2-.1zM289.8 68.4l.2-.2 1.5 1.6z"/>
<path d="M289.8 77l1.5 1.6 .2-.2zM289.8 77l.2-.1 1.5 1.5z"/>
<path d="M294.4 70.4l1.5 1.6 .2-.2zM294.4 70.4l.2-.1 1.5 1.5z"/>
<path d="M299 68.4l1.5 1.5 .2-.1zM299 68.4l.1-.2 1.6 1.6z"/>
<path d="M94 78.8l1.5 1.5 .2-.1zM94 78.8l.1-.2 1.6 1.6z"/>
<path d="M89.6 111.4l-.2 .2 1.7 1.3zM89.4 111.6l1.7 1.3-.2 .2z"/>
<path d="M89.4 111.6l1.5 1.5 .2-.2zM89.4 111.6l.2-.2 1.5 1.5z"/>
<path d="M94 103.2l1.7 1.3-1.6-1.5zM94 103.2l1.7 1.3-.2 .2z"/>
<path d="M94 103.2l1.5 1.5 .2-.2zM94 103.2l.1-.2 1.6 1.5z"/>
<path d="M289.8 101.4l1.7 1.4-1.5-1.5zM289.8 101.4l1.7 1.4-.2 .1z"/>
<path d="M290 116.5l-.2 .2 1.7 1.3zM289.8 116.7l1.7 1.3-.2 .2z"/>
<path d="M289.8 101.4l1.5 1.5 .2-.1zM289.8 101.4l.2-.1 1.5 1.5z"/>
<path d="M289.8 116.7l1.5 1.5 .2-.2zM289.8 116.7l.2-.2 1.5 1.5z"/>
<path d="M294.4 111.6l1.7 1.3-1.5-1.5zM294.4 111.6l1.7 1.3-.2 .2z"/>
<path d="M294.4 111.6l1.5 1.5 .2-.2zM294.4 111.6l.2-.2 1.5 1.5z"/>
<path d="M94 128.6l1.7 1.4-1.6-1.5zM94 128.6l1.7 1.4-.2 .1z"/>
<path d="M94 128.6l1.5 1.5 .2-.1zM94 128.6l.1-.1 1.6 1.5z"/>
<path d="M290 128.7l-.2 .1 1.7 1.4zM289.8 128.8l1.7 1.4-.2 .2z"/>
<path d="M289.8 134.7l1.7 1.4-1.5-1.5zM289.8 134.7l1.7 1.4-.2 .1z"/>
<path d="M289.8 128.8l1.5 1.6 .2-.2zM289.8 128.8l.2-.1 1.5 1.5z"/>
<path d="M289.8 134.7l1.5 1.5 .2-.1zM289.8 134.7l.2-.1 1.5 1.5z"/>
<path d="M290 142.9l-.2 .2 1.7 1.3zM289.8 143.1l1.7 1.3-.2 .2z"/>
<path d="M290 146.9l-.2 .2 1.7 1.4zM289.8 147.1l1.7 1.4-.2 .1z"/>
<path d="M289.8 143.1l1.5 1.5 .2-.2zM289.8 143.1l.2-.2 1.5 1.5z"/>
<path d="M294.4 145.1l1.7 1.3-1.5-1.5zM294.4 145.1l1.7 1.3-.2 .2z"/>
<path d="M294.4 145.1l1.5 1.5 .2-.2zM294.4 145.1l.2-.2 1.5 1.5z"/>
<path d="M85 162.8l-.2 .1 1.7 1.4zM84.8 162.9l1.7 1.4-.1 .2z"/>
<path d="M89.6 162.8l-.2 .1 1.7 1.4zM89.4 162.9l1.7 1.4-.2 .2z"/>
<path d="M94.1 160.7l-.1 .2 1.7 1.3zM94 160.9l1.7 1.3-.2 .2z"/>
<path d="M94.1 164.8l-.1 .2 1.7 1.3zM94 165l1.7 1.3-.2 .2z"/>
<path d="M94 160.9l1.5 1.5 .2-.2zM94 160.9l.1-.2 1.6 1.5z"/>
<path d="M294.6 173l-.2 .2 1.7 1.3zM294.4 173.2l1.7 1.3-.2 .2z"/>
<path d="M104.6 191.4l-1.3 1.7 1.5-1.5zM104.6 191.4l-1.3 1.7-.2-.2z"/>
<path d="M133.3 192.9l.2 .2 1.4-1.7zM134.9 191.4l.1 .2-1.5 1.5z"/>
<path d="M134.9 191.4l-1.4 1.7 1.5-1.5zM134.9 191.4l-1.4 1.7-.2-.2z"/>
<path d="M136.9 196l-1.4 1.7 1.6-1.6zM136.9 196l-1.4 1.7-.1-.2z"/>
<path d="M137.4 192.9l.2 .2 1.3-1.7zM138.9 191.4l.2 .2-1.5 1.5z"/>
<path d="M138.9 191.4l-1.3 1.7 1.5-1.5zM138.9 191.4l-1.3 1.7-.2-.2z"/>
<path d="M169.9 192.9l.2 .2 1.3-1.7zM171.4 191.4l.2 .2-1.5 1.5z"/>
<path d="M171.4 182.3l-1.3 1.6 1.5-1.5zM171.4 182.3l-1.3 1.6-.2-.1z"/>
<path d="M172 197.5l.1 .2 1.4-1.7zM173.5 196l.1 .1-1.5 1.6z"/>
<path d="M173.5 196l-1.4 1.7 1.5-1.6zM173.5 196l-1.4 1.7-.1-.2z"/>
<path d="M174 183.8l.1 .1 1.4-1.6zM175.5 182.3l.2 .1-1.6 1.5z"/>
<path d="M175.5 191.4l-1.4 1.7 1.6-1.5zM175.5 191.4l-1.4 1.7-.1-.2z"/>
<path d="M229.4 191.4l-1.6 1.5 .2 .2zM229.4 191.4l.1 .2-1.5 1.5z"/>
<path d="M229.4 191.4l-1.4 1.7 1.5-1.5zM229.4 191.4l-1.4 1.7-.2-.2z"/>
<path d="M229.9 197.5l.1 .2 1.4-1.7zM231.4 196l.2 .1-1.6 1.6z"/>
<path d="M231.4 196l-1.4 1.7 1.6-1.6zM231.4 196l-1.4 1.7-.1-.2z"/>
<path d="M231.9 192.9l.2 .2 1.3-1.7zM233.4 191.4l.2 .2-1.5 1.5z"/>
<path d="M278.6 197.5l.2 .2 1.4-1.7zM280.2 196l.1 .1-1.5 1.6z"/>
<path d="M299.1 180.2l-.1 .2 1.7 1.4zM299 180.4l1.7 1.4-.2 .1z"/>
<path d="M104.6 200.5l-1.3 1.7 1.5-1.5zM104.6 200.5l-1.3 1.7-.2-.1z"/>
<path d="M274.3 202.1l.2 .1 1.4-1.7zM275.9 200.5l.1 .2-1.5 1.5z"/>
</g>
<!-- layer: wall -->
<path d="M.7 3.3h417.4v293.5h-417.4zM.7 268.7h417.4M133.9 268.7v28.1M231.1 268.7v28.1M298.5 268.7v28.1M353 268.7v28.1M388.4 268.7v28.1M.7 296.8h417.4M133.9 282.8h97.2" fill="none" stroke="#000" stroke-width=".3"/>
<!-- layer: DIM -->
<path d="M1.7 271.7h27.8v22.6h-27.8z" fill="none" stroke="#000" stroke-width=".25"/>
<text font-size="25.3" x="397.6" y="291.3">2</text>
<text font-size="8.8" x="31.2" y="278">URBAN PARK PVT. LTD</text>
<text font-size="6.6" x="299.5" y="294.2">ER. SUJAN ACHARYA</text>
<text font-size="6.5" x="136.2" y="275.6">RESIDENCE DESIGN</text>
<g font-size="5.7">
<text x="196.1" y="35.4" transform="rotate(-90 196.1 35.4)">X</text>
<text x="196.1" y="218.5" transform="rotate(-90 196.1 218.5)">X</text>
</g>
<g font-size="4.3">
<text x="169.8" y="234">FLOOR AREA: 1494 SQ.FT</text>
<text x="170.7" y="228.9">BASEMENT FLOOR PLAN</text>
<text x="233.7" y="273.6">ARCHITECT:</text>
<text x="301.8" y="274.5">CIVIL</text>
<text x="136.4" y="280.5">CLIENT:</text>
<text x="159.3" y="280.6">MR. MANDIP SUBEDI</text>
<text x="301.7" y="279.7">ENGINEER/</text>
<text x="355.4" y="276.8">SCALE:</text>
<text x="31.5" y="284.3">BUDDHAGAR, KATHMANDU</text>
<text x="301.8" y="284.9">STRUCTURE:</text>
<text x="355.9" y="285.7">1:100</text>
<text x="31.5" y="289.7">urbanparknepal@gmail.com</text>
<text x="136.4" y="291.9">SHEET:</text>
<text x="160.1" y="291.9">BASEMENT FLOOR PAN</text>
<text x="31.7" y="294.7">www.urbanpark.com.np</text>
</g>
<g font-size="3.5">
<text x="134.9" y="39.7">A</text>
<text x="171.4" y="39.7">B</text>
<text x="229.3" y="39.7">C</text>
<text x="278" y="39.7">D</text>
<text x="72.7" y="71.8">3</text>
<text x="310.5" y="71.8">3</text>
<text x="72.7" y="113">2</text>
<text x="310.6" y="113">2</text>
<text x="310.1" y="146.5">1'</text>
<text x="72.8" y="164.3">1</text>
<text x="310.6" y="174.6">1</text>
<text x="134.9" y="212">A</text>
<text x="171.4" y="212">B</text>
<text x="229.3" y="212">C</text>
<text x="278" y="212">D</text>
</g>
<g font-size="2.8">
<text x="173" y="83.4">4'-6&quot; X 7'-9&quot;</text>
<text x="175.3" y="80.1">TOILET</text>
<text x="199.1" y="93.1">KITCHEN CUM LIVING</text>
<text x="204.1" y="96.5">13'-10&quot; X 12'-9&quot;</text>
<text x="254.3" y="99.4">HALL</text>
<text x="142.9" y="105.7">11'-8&quot; X 18'-3&quot;</text>
<text x="144.6" y="102.3">BEDROOM</text>
<text x="248.8" y="102.8">15'-3&quot; X 20'-3&quot;</text>
<text x="190.4" y="117.9">CAR STORE</text>
<text x="217" y="117.9">TOILET</text>
<text x="191.3" y="121.3">7'-3&quot; X 4'-8&quot;</text>
<text x="215" y="121.3">5'-6&quot;X 4'-9&quot;</text>
<text x="284.3" y="142.5">UP</text>
<text x="108.3" y="148.5">DOWN</text>
<text x="108.6" y="145">RAMP</text>
</g>
<g font-size="2.5">
<text x="204.7" y="50">48'-4&quot;</text>
<text x="135.7" y="59.2">2'-7&quot;</text>
<text x="152.8" y="54.6">12'</text>
<text x="153.3" y="59.1">8'</text>
<text x="168.9" y="59.1">3'-3&quot;</text>
<text x="179.9" y="59.1">3'</text>
<text x="188.4" y="59.1">3'-8&quot;</text>
<text x="200" y="54.6">19'</text>
<text x="207.7" y="59.1">8'</text>
<text x="232.6" y="59.1">9'-4&quot;</text>
<text x="253.4" y="54.6">16'</text>
<text x="260.5" y="59.1">8'</text>
<text x="275.1" y="59.2">2'-7&quot;</text>
<text x="94" y="76.8" transform="rotate(-90 94 76.8)">3'-5&quot;</text>
<text x="289.9" y="76.5" transform="rotate(-90 289.9 76.5)">2'-10&quot;</text>
<text x="89.5" y="94.9" transform="rotate(-90 89.5 94.9)">13'-6&quot;</text>
<text x="94" y="92.6" transform="rotate(-90 94 92.6)">8'</text>
<text x="289.9" y="90.8" transform="rotate(-90 289.9 90.8)">8'</text>
<text x="294.4" y="94.9" transform="rotate(-90 294.4 94.9)">13'-6&quot;</text>
<text x="289.9" y="110.6" transform="rotate(-90 289.9 110.6)">5'</text>
<text x="84.9" y="117.9" transform="rotate(-90 84.9 117.9)">31'</text>
<text x="94" y="119" transform="rotate(-90 94 119)">8'-4&quot;</text>
<text x="289.9" y="124.3" transform="rotate(-90 289.9 124.3)">4'</text>
<text x="294.5" y="130.7" transform="rotate(-90 294.5 130.7)">11'</text>
<text x="299" y="128.2" transform="rotate(-90 299 128.2)">36'-9&quot;</text>
<text x="89.5" y="141.8" transform="rotate(-90 89.5 141.8)">16'-10&quot;</text>
<text x="94" y="148.7" transform="rotate(-90 94 148.7)">10'-7&quot;</text>
<text x="289.9" y="148.3" transform="rotate(-90 289.9 148.3)">1'-4&quot; 2'-9&quot; 1'-11&quot;</text>
<text x="94.1" y="166.1" transform="rotate(-90 94.1 166.1)">1'-4&quot;</text>
<text x="294.4" y="162.3" transform="rotate(-90 294.4 162.3)">9'-3&quot;</text>
<text x="170.2" y="182.3">1'-4&quot;</text>
<text x="115.9" y="191.5">9'-11&quot;</text>
<text x="133.7" y="191.5">1'-4&quot;</text>
<text x="151.3" y="191.5">10'-8&quot;</text>
<text x="198.5" y="191.5">17'-8&quot;</text>
<text x="228.2" y="191.5">1'-4&quot;</text>
<text x="152.8" y="196.1">12'</text>
<text x="200" y="196">19'</text>
<text x="253.4" y="196">16'</text>
<text x="186.4" y="200.6">56'-2&quot;</text>
</g>
<g font-size="2.4">
<text x="152.9" y="67.8">V1</text>
<text x="178.9" y="67.5">V2</text>
<text x="209.9" y="67.6">V1</text>
<text x="266" y="67.6">W1</text>
<text x="129.7" y="92">V1</text>
<text x="175.9" y="94">D2</text>
<text x="283.8" y="90.5">W1</text>
<text x="168.7" y="107.2">D1</text>
<text x="178.7" y="120.7">MD'</text>
<text x="275.1" y="121.2">MD</text>
<text x="205.8" y="126.6">D2</text>
<text x="225.1" y="127">D2</text>
</g>
<text font-size="2.2" x="7" y="284">F:\all-03 copy.png</text>
</svg>
